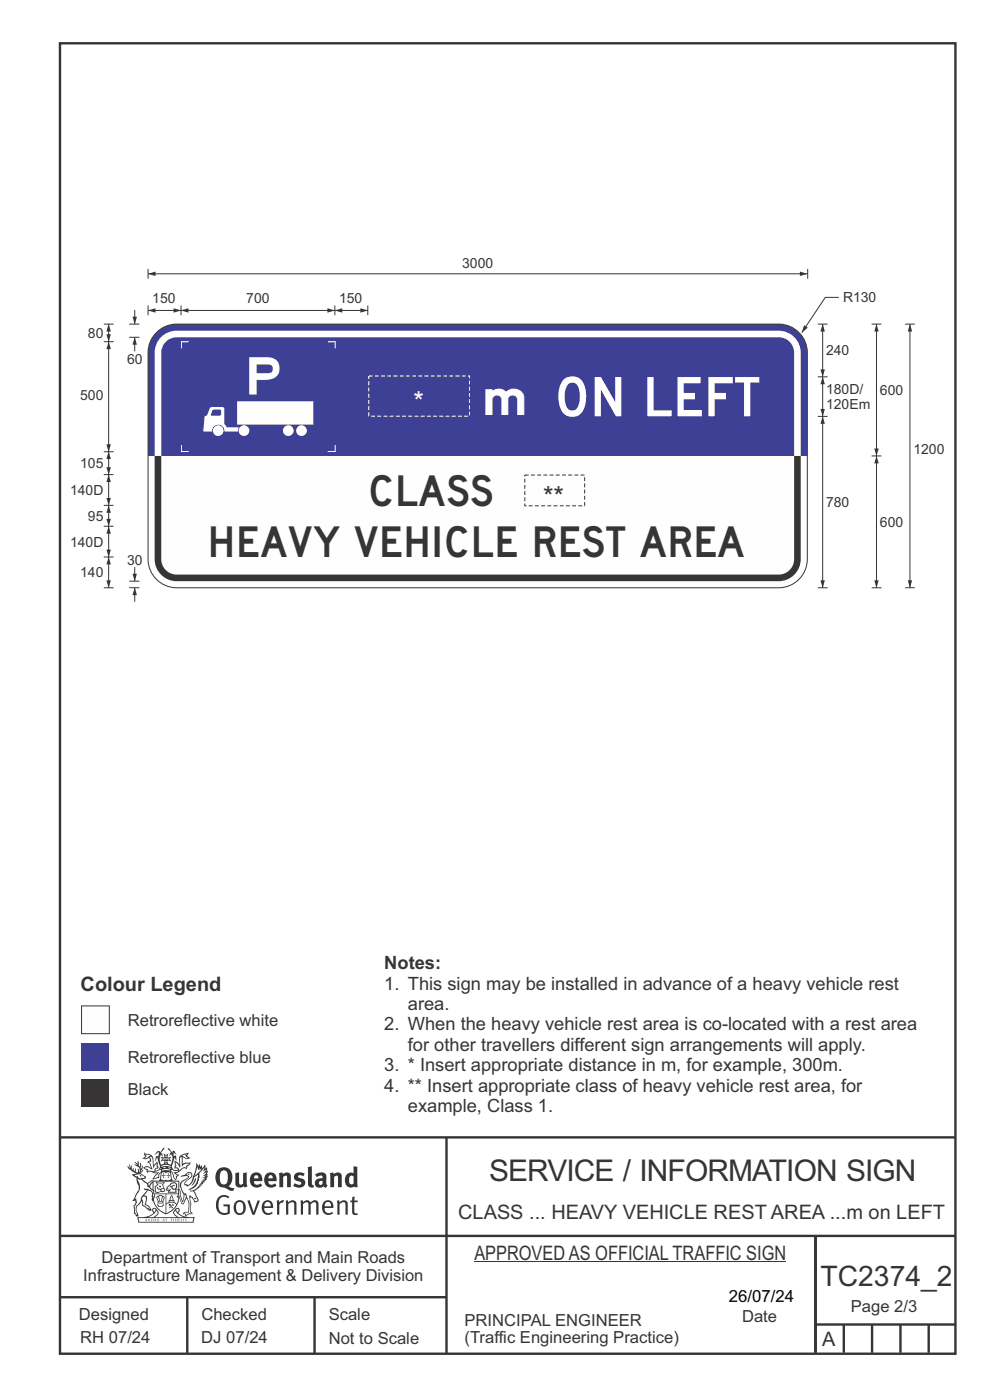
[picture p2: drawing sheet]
<svg xmlns="http://www.w3.org/2000/svg" width="210mm" height="297mm" viewBox="0 0 210 297" stroke-linecap="round" stroke-linejoin="round" font-family="sans-serif">
<g fill="none" stroke="#373435" stroke-width=".51">
<path d="M12.7 9.2h190v278h-190zM12.7 241.3h190M94.7 241.4v45.8M12.7 275.2h82M12.7 262.2h190.1M39.7 275.2v12M66.7 275.2v12M173 262.1v24.9M173 281h29.7M179 281v6M185 281v6M191 281v6"/>
<path d="M197 281v6"/>
</g>
<g fill="#373435">
<path d="M47 248.4a2.55 2.55 0 0 0 0 2.7l.3 .2a.81 .81 0 0 0 1-1v-.5a1.04 1.04 0 0 0-1.1-1.5zM46.3 248.1a1.82 1.82 0 0 1 2.1-.2 1.82 1.82 0 0 1 .9 1.8 2.29 2.29 0 0 1-.8 2l.7 .3h.5l-.2 .6a2.87 2.87 0 0 1-2-.7 2.12 2.12 0 0 1-1.7-3.1z" fill-rule="evenodd"/>
<path d="M49.9 248.9l.8-.2v2a.46 .46 0 0 0 .3 .6 .46 .46 0 0 0 .6-.3v-2.1l.7-.2v2.4l.2 .5-.5 .3-.3-.3a1.02 1.02 0 0 1-1.2 .3 1.02 1.02 0 0 1-.6-1.1z" fill-rule="evenodd"/>
<path d="M54 249.5l-.1 .5h.9a.49 .49 0 0 0-.2-.6 .49 .49 0 0 0-.6 .1zM53.4 249.1a1.34 1.34 0 0 1 1.6-.2 1.34 1.34 0 0 1 .6 1.5v.2h-1.7a.77 .77 0 0 0 .5 .8 .77 .77 0 0 0 .9-.4l.3 .5a1.59 1.59 0 0 1-2 .2 1.59 1.59 0 0 1-.5-2.1z" fill-rule="evenodd"/>
<path d="M57 249.5l-.1 .5h1a.49 .49 0 0 0-.2-.6 .49 .49 0 0 0-.7 .1zM56.4 249.1a1.34 1.34 0 0 1 1.6-.2 1.34 1.34 0 0 1 .7 1.5v.2h-1.8a.77 .77 0 0 0 .5 .8 .77 .77 0 0 0 .9-.4l.4 .5a1.59 1.59 0 0 1-2.1 .2 1.59 1.59 0 0 1-.5-2.1z" fill-rule="evenodd"/>
<path d="M59.2 248.9l.7-.2 .1 .4a.95 .95 0 0 1 1-.3 .95 .95 0 0 1 .7 .8v2.3h-.8v-2.3a.46 .46 0 0 0-.8 .1v2.2h-.8z" fill-rule="evenodd"/>
<path d="M62.6 249.1a1.75 1.75 0 0 1 2-.1l-.2 .5-.6-.2a.43 .43 0 0 0-.6 .3l.4 .3a1.04 1.04 0 0 1 1.2 1.1 1.04 1.04 0 0 1-1.4 1l-1.2-.4 .3-.6 1 .4 .4-.4a.88 .88 0 0 0-1-.5l-.4-.2-.1-.4z" fill-rule="evenodd"/>
<path d="M65.3 247.6l.8-.2 .1 3.8 .3 .2 .1 .4a.88 .88 0 0 1-1 0 .88 .88 0 0 1-.3-1z" fill-rule="evenodd"/>
<path d="M67.8 250.6a.43 .43 0 0 0-.1 .7 .43 .43 0 0 0 .7-.1v-.7zM66.8 249.1a1.7 1.7 0 0 1 2.4 .1v1.9l.3 .4-.4 .5-.5-.4a1.03 1.03 0 0 1-1.7-.1 1.03 1.03 0 0 1 .8-1.5h.7v-.4a.8 .8 0 0 0-1.2 .1z" fill-rule="evenodd"/>
<path d="M70 248.9l.7-.2 .1 .4a.95 .95 0 0 1 1-.3 .95 .95 0 0 1 .7 .8v2.3h-.8v-2.3a.46 .46 0 0 0-.8 .1v2.2h-.8z" fill-rule="evenodd"/>
<path d="M74.3 249.5a1.48 1.48 0 0 0 0 1.7h.5l.2-.1v-1.5l-.3-.2zM75 247.4l.8 .1 .1 4.4h-.7l-.1-.2a1.26 1.26 0 0 1-1.4 0 1.26 1.26 0 0 1-.5-1.3 1.29 1.29 0 0 1 .4-1.4 1.29 1.29 0 0 1 1.4-.1z" fill-rule="evenodd"/>
<path d="M46.4 253.9a1.72 1.72 0 0 1 2.3 0l-.3 .3a1.24 1.24 0 0 0-1.4-.2 1.24 1.24 0 0 0-.6 1.4 1.49 1.49 0 0 0 1.2 1.9l.7-.1v-1.3h-.8l-.1-.4h1.3v1.9a1.93 1.93 0 0 1-2.2 0 1.93 1.93 0 0 1-.7-2.2l.2-.8z" fill-rule="evenodd"/>
<path d="M50.4 255.1a1.65 1.65 0 0 0 .2 2.2 .99 .99 0 0 0 1-1.4 .78 .78 0 0 0-.4-.8 .78 .78 0 0 0-.8 0zM50 254.9a1.33 1.33 0 0 1 1.6-.1 1.33 1.33 0 0 1 .5 1.4 1.31 1.31 0 0 1-1.3 1.6 1.31 1.31 0 0 1-1.2-1.6v-.6z" fill-rule="evenodd"/>
<path d="M52.5 254.7l.4-.1 .9 2.6 .8-2.5h.5l-1.1 3h-.5z" fill-rule="evenodd"/>
<path d="M56.3 255.2l-.2 .7h1.3a.7 .7 0 0 0-.3-.8 .7 .7 0 0 0-.8 .1zM55.9 255a1.22 1.22 0 0 1 1.5-.2 1.22 1.22 0 0 1 .5 1.5h-1.8a.93 .93 0 0 0 .5 1 .93 .93 0 0 0 1.1-.2l.2 .3a1.43 1.43 0 0 1-1.8 .1 1.43 1.43 0 0 1-.6-1.7z" fill-rule="evenodd"/>
<path d="M58.7 254.7l.4-.1 .1 .5 .4-.4 .6-.1-.2 .5a.66 .66 0 0 0-.8 .7v1.9h-.4z" fill-rule="evenodd"/>
<path d="M60.6 254.7l.4-.1 .1 .5a.94 .94 0 0 1 1-.5 .94 .94 0 0 1 .8 .8v2.3h-.5l-.1-2.5a.81 .81 0 0 0-1.2 .3v2.2h-.4z" fill-rule="evenodd"/>
<path d="M63.7 254.7l.5-.1 .1 .5 .4-.3a.78 .78 0 0 1 1.1 .3 .9 .9 0 0 1 1-.5 .9 .9 0 0 1 .8 .8v2.3h-.5l-.1-2.5a.67 .67 0 0 0-1.1 .3v2.2h-.5v-2.4l-.4-.3-.7 .4v2.3h-.5z" fill-rule="evenodd"/>
<path d="M69 255.2l-.1 .7h1.3a.7 .7 0 0 0-.3-.8 .7 .7 0 0 0-.9 .1zM68.7 255a1.22 1.22 0 0 1 1.5-.2 1.22 1.22 0 0 1 .5 1.5h-1.8a.93 .93 0 0 0 .4 1 .93 .93 0 0 0 1.2-.2l.1 .3a1.44 1.44 0 0 1-1.7 .1 1.44 1.44 0 0 1-.6-1.7z" fill-rule="evenodd"/>
<path d="M71.4 254.7l.5-.1 .1 .5a.94 .94 0 0 1 1-.5 .94 .94 0 0 1 .8 .8v2.3h-.5l-.1-2.5a.81 .81 0 0 0-1.2 .3v2.2h-.4z" fill-rule="evenodd"/>
<path d="M74.7 253.9l.5-.1v.9h.7l-.1 .3h-.6v2.2l.1 .2h.5l.1 .3a.75 .75 0 0 1-1.2-.6v-2.1h-.4v-.3h.4z" fill-rule="evenodd"/>
<path d="M30.8 244.9l1.1 .3-.9 .5h-.4l.6-.5zM31.8 245.4h.2a2.44 2.44 0 0 1 .4 1.9l.1 .5 .7-1-.1 .6 .3 .3a.57 .57 0 0 0-.6 .7l-1-.1-.5 .2 .2-.5-.8-.3 .7-.1 .9 .5 .1-.1-.6-1.3-.2-.2h.5zM30.7 244.4l-.1 .5 .2 .4-.6 .4a1.04 1.04 0 0 0 1.4-.1l.2 .6-.3 .1-.2 .4a.94 .94 0 0 1 .8 1.1l-.2-.1a1.16 1.16 0 0 0-1.5-.1l.3 .4 .4 .2 .1 .5 .2 .1 .1-.2a.94 .94 0 0 1 1.1 .2l.8 .1-1.2 1.2a1.13 1.13 0 0 0 1.2-.2l.4-.1-.1-.4 .5-.8a.83 .83 0 0 0-.6 1.1l-.3-.1-.7 .4 1.1-1.4-.5 .1-.5-.1 1.3-.5-.1-.1-.9 .4v-.3l.2-.2 .3 .1 .1-.3-.2-.4v-.6l-.1-.4-.7 1v-.7a1.42 1.42 0 0 0-1.6-1.8z" fill-rule="evenodd"/>
<path d="M38.5 245.2l.5-.2 .7-.1-.6 .3 .8 .5h-.3zM38.3 245.5l.2-.1 .1 2a1.69 1.69 0 0 1 1.6-.6l-.8 .5 .1 .5a1.1 1.1 0 0 0-1.5 .6l-.1-.5-.2-.2h-.5l.3-.4-.3-.7a1.42 1.42 0 0 1 .8 1.1l.2-.1zM37.1 246.2l.1 1-.2 .3 .1 .4h.5l.1 .2a.96 .96 0 0 1-1.1-.1l-.1 .1a1.06 1.06 0 0 0 1.3 .2v.1a.72 .72 0 0 1-1 .2l.3 .5 .6 .2-.4 .2-.1 .6-.2-.3-.4-1.1-.4-.4 .4 .9a1.54 1.54 0 0 0 .7 1.2l.2-.3a.58 .58 0 0 1 .4-.8l.2-.1h-.3l-.5-.3 .9-.5a.93 .93 0 0 1 1.2-.5v.2l.2-.2 .1-.5a.99 .99 0 0 0 .7-.8l-1.3 .1-.3 .2-.1-1.4 .9 .4 .9-.3h-.4l-.5-.4 .4-.7-.6 .2a1.46 1.46 0 0 0-1.4 2.1v.4l-.2-.4z" fill-rule="evenodd"/>
<path d="M35.6 248.9l.2 .1-.1 .3 .4 .1h-.4v.6l-.1-.6h-.3l.3-.1z" fill-rule="evenodd"/>
<path d="M34.6 248.9l.2 .1v.3l.3 .1h-.3l-.1 .6v-.6h-.4l.4-.1z" fill-rule="evenodd"/>
<path d="M34.3 248.8a.57 .57 0 0 1 .9 .2 .57 .57 0 0 1 .9-.2l.2 1.4h-.2a.57 .57 0 0 1-.9 0 .69 .69 0 0 1-1.1 0zM34.2 248.1l-.3 2.1-.2 .4h3l-.2-.4-.3-2.1h-.2v.2l-.8-.1-.8 .1v-.2z" fill-rule="evenodd"/>
<path d="M34.2 252.4a.3 .3 0 0 0 .6 0 .3 .3 0 0 0-.6 0zM33.3 250.9l.3 .3-.3 .4a.79 .79 0 0 0 0 1.3l.8-.2-.1-.3a.55 .55 0 0 1-.7-.6l.1-.1 .2 .3 .3 .2 .8-.2-.4-.7 .4-.4-.7 .2zM33 250.7l1.1 .2 .9-.2-.4 .6 .4 1.2a.56 .56 0 0 1-.8 .3l-.2 .1a.73 .73 0 0 1-.9 .1 .73 .73 0 0 1-.3-1v-.4l.6-.4z" fill-rule="evenodd"/>
<path d="M35.6 251.8l.7-.4a.58 .58 0 0 1 1-.1 .58 .58 0 0 1-.4 .9l-.3-.3a.43 .43 0 0 1 .6-.4 .57 .57 0 0 0-.8 .2l-.2-.1-.3 .1 .4 .2a.55 .55 0 0 0 .9 .4v.5h-1.3l.3-.4-.1-.1-.6 .1 .2-.3-.2-.1zM35.4 251.8l-.1 .2a.39 .39 0 0 0 .2 .6h.3l-.2 .4h1.9l-.1-.8a.86 .86 0 0 0-.1-1.3 .86 .86 0 0 0-1.3 .4z" fill-rule="evenodd"/>
<path d="M36 254.8h.8v.2h-.8zM36.4 253.8l.2 .8h-.4zM36.4 253.5l-.3 .5-.1 .6h-.2v.4l-.7 .4 .2 .1a1.48 1.48 0 0 1 2.1 .2l.2-.1-.6-.5v-.5h-.2l-.1-.6z" fill-rule="evenodd"/>
<path d="M35.8 255.4l.4 .1 .1 .3 .3-.2-.2-.2a.38 .38 0 0 1 .5 .5l-.2-.2-.3 .2 .3 .2-.3 .3-.1-.4-.4 .4-.1-.2 .4-.3-.1-.1-.2 .1z" fill-rule="evenodd"/>
<path d="M34.5 254h.2v.2l-.2 .6h-.2zM33.6 255.3h.9v.2a.55 .55 0 0 1-.8 .4v-.2l-.2-.1zM33.4 254h.2l.2 .8h-.2zM33.6 255l.8-.1 .1 .2h-.8zM33.8 253.7h.5l-.2 1.1h-.1zM33.3 253.8l-.1 .3 .3 1.1a.48 .48 0 0 0-.1 .6 .48 .48 0 0 0 .5 .2h.5a.49 .49 0 0 0 .2-.8l.3-1.1-.1-.3a1.42 1.42 0 0 0-1.5 0z" fill-rule="evenodd"/>
<path d="M33.7 251.5l.4 .1 .1 .3h-.3z" fill-rule="evenodd"/>
<path d="M41.3 250.1l.3-.2-.2 .8-.6 .8h-.2l.5-.7z" fill-rule="evenodd"/>
<path d="M39.7 249l.3-.2 .5 .2a.88 .88 0 0 1-.6 1.1 1.22 1.22 0 0 0-.8 1.3l.5 .2a.72 .72 0 0 0 .9-.4l.5-.8 .2-.6 .8-.6v.2a2.85 2.85 0 0 1-2 2.9l.1 .1a2.13 2.13 0 0 0 1.9-1.5v-.3a2.01 2.01 0 0 0 .3-1.7l1.1-1.3-.4 1 .7-.5-.7 1 .8-.4-.8 .8 .7-.2-.9 .6 .8-.1-.8 .4h.7l-.8 .3 .3 .2h-.4l.2 .3h-.4l.2 .3h-.4l.1 .2h-.1a2.16 2.16 0 0 1-2 1.1l.1 .2 .4-.1a.76 .76 0 0 1 .7 .8l.5 1.2-.6 .2a1.45 1.45 0 0 0-1.1-1.3l.2 1.8-.1 1.8 .4 .3a1.07 1.07 0 0 0-1.2 .4v-.3l-.5-.2a.87 .87 0 0 1 1.1-.1v-.7a4.4 4.4 0 0 0-.6-3.1l-.1-.3h-.2a2.16 2.16 0 0 1-.7-2.2l.3-.4 1.2-.7a.55 .55 0 0 0-.4-.8zM37.8 252.4a.76 .76 0 0 1 .3 1.1l.6 1.6 .4-1.7 .2 .1a.61 .61 0 0 1-.1 .9l-.3 .8-.2 .1-.7-1.6-.3 .1a1.18 1.18 0 0 0 .1-1.4zM41.8 247.5l.2 .7 .3-.5v.6l.4-.5a1.9 1.9 0 0 1-1.2 1.4l-.3 .3zM38.2 249.6l1.4-.2 .2 .2v.3l-.5 .2a1.26 1.26 0 0 0-.9 1.9l.2 .7a1.84 1.84 0 0 1 .1 2.1l-.4-1.4a.96 .96 0 0 0-.4-1.2l-.4 .2a.78 .78 0 0 1 0 1.3l.1 .3h.4l.4 1.1a.38 .38 0 0 0 .2 .4 .38 .38 0 0 0 .4-.1l.6-1.2a2.94 2.94 0 0 1 .4 2.5l-.1 .4h-.8l-.3 .4v.2l.4-.1 .1 .4 .2 .1a1.02 1.02 0 0 1 1.3-.5v-.4l-.3-.1 .1-1.8-.3-1.3h.1a1.14 1.14 0 0 1 .8 1 .63 .63 0 0 0 .8-.2 .63 .63 0 0 0-.2-.9l-.6-1.2 .9-.6 .2-.4h.3l-.1-.2h.4l-.1-.3h.3l-.1-.3 .5-.1-.2-.2 .6-.4v-.2h-.2l.4-.5h-.3l.3-.5-.4 .1 .4-.5v-.3l-.3 .2 .2-.7-.1-.2-.4 .3v-.8l-.6 .8-.2-.8-.2 .5-.3-.7-.1 .6-.5-.8-.1 1.4-.6 1.8a1.81 1.81 0 0 1-1 1.5l-.6-.2a1.75 1.75 0 0 1 1.1-1.2 .75 .75 0 0 0 .1-1.3 .75 .75 0 0 0-1.2 .4z" fill-rule="evenodd"/>
<path d="M41.2 254.1h.3l.2 .2-.4 .1z" fill-rule="evenodd"/>
<path d="M29.4 258.4h11.6l-.1 .8h-11.4zM31.3 258.2l.5-.1a2.48 2.48 0 0 0 1.4-1.3l.3 .5-.5 .6-.5 .3zM32.5 256.6l.3-.2 .2 .1-.3 .7zM37.2 256.8a2.65 2.65 0 0 0 1.8 1.4h-1.1l-.5-.3-.5-.6zM37.4 256.5l.2-.1 .3 .2-.3 .6zM29.2 258.2l.1 1.2h11.8l.2-1.1-.2-.1a4.1 4.1 0 0 1-3.3-.9l.3-.4-.1-.6a1.06 1.06 0 0 0-1.3 1l.2 .4 .6 .5h-4.7l.3-.1a.84 .84 0 0 0 .6-.8 .84 .84 0 0 0-.5-.8l-.3-.2h-.5l-.1 .6 .3 .4a4.2 4.2 0 0 1-3.4 .9z" fill-rule="evenodd"/>
<path d="M31 258.7l.1 .2h-.2zM31 258.5l-.3 .6 .4-.2 .2 .2z" fill-rule="evenodd"/>
<path d="M31.3 258.6h.3v.4a.25 .25 0 0 0 .2-.1 .25 .25 0 0 0-.1-.3h.1a.29 .29 0 0 1 0 .4 .29 .29 0 0 1-.4 0 .29 .29 0 0 1 0-.4z" fill-rule="evenodd"/>
<path d="M32.2 258.6a.22 .22 0 0 1 .3 .2 .22 .22 0 0 1-.3 .2zM32 258.6l.1 .4a.33 .33 0 0 0 .4 0 .33 .33 0 0 0 0-.4 .33 .33 0 0 0-.5 0z" fill-rule="evenodd"/>
<path d="M32.9 258.7l.1 .2h-.2zM32.9 258.5l-.2 .6 .3-.2 .2 .2z" fill-rule="evenodd"/>
<path d="M33.3 258.6h.2l.1 .1 .2-.1-.2 .2 .2 .3-.3-.3-.1 .3h-.1l.2-.3z" fill-rule="evenodd"/>
<path d="M34.7 258.7l.1 .2h-.2zM34.7 258.5l-.3 .6 .4-.2 .2 .2z" fill-rule="evenodd"/>
<path d="M35 258.5h.5l-.2 .1v.5h-.2l.1-.5z" fill-rule="evenodd"/>
<path d="M36.2 258.6l.3-.1-.1 .1v.2h.1h-.1v.3h-.2z" fill-rule="evenodd"/>
<path d="M36.7 258.6h.2v.5h-.2z" fill-rule="evenodd"/>
<path d="M37.3 258.6a.22 .22 0 0 1 .3 .2 .22 .22 0 0 1-.3 .2zM37.1 258.6v.4a.33 .33 0 0 0 .5 0 .33 .33 0 0 0 0-.4 .33 .33 0 0 0-.5 0z" fill-rule="evenodd"/>
<path d="M37.8 258.6l.4-.1-.2 .1v.2h.1h-.1v.2l.2 .1h-.4z" fill-rule="evenodd"/>
<path d="M38.4 258.6h.2l-.1 .4 .2 .1h-.3z" fill-rule="evenodd"/>
<path d="M38.9 258.6h.2v.5h-.2z" fill-rule="evenodd"/>
<path d="M39.3 258.6h.2h-.1l.2 .3-.2 .2-.1-.1v-.1l.2 .1z" fill-rule="evenodd"/>
<path d="M34.2 247.4a1.51 1.51 0 0 1 2 .2 2.67 2.67 0 0 0-2.1 0zM35.7 247.6l.4 .1 .1 .3-.4-.1zM34.6 247.6h.5l.1 .2h-.4zM34 247.8l.3 .2h-.3zM34.9 246.9l.3-.2 .3 .2zM34.9 245.6l.2 .1v.3h-.2zM35 245.1l.2 .2 .2-.2-.1 .3h-.2zM35.1 246.3h.2l.1 .4-.2-.2-.2 .2zM35.3 245.7l.2-.1v.4h-.2zM34.4 245.7h.3l.1 .3-.4 .1 .2-.2zM35.7 245.7h.3l-.2 .2 .2 .2-.4-.1zM32.7 244.9l1-.5-.1 1-.2-.2-.3 .2-.3 1.1 .5-1 .3 .9a1.84 1.84 0 0 1 .2 1.7l.4 .1a2.48 2.48 0 0 1 2.2 0l.2-.2-.2-.7 .7-1.8 .4 .7-.2-1-.2-.1-.2 .3v-.9l.6 .4-.6-.8-.3 .1-.1 .4-.5-.9-.5-.3 .2 .5 .6 .5-.5 .8 .4-.4a2.06 2.06 0 0 1 0 2.3l-.5-.2-.2-.6 .1-.1 .8 .2-.4-.5 .4-.5-.7 .2-.2-.2 .2-.7-.5 .4-.5-.4 .2 .7-.2 .2-.7-.2 .4 .5-.4 .5 .8-.2 .1 .1-.2 .6-.5 .2a2.02 2.02 0 0 1 0-2.2l.3 .5-.1-.7-.3-.1 .8-1.2-.4 .3-.5 .8-.2-.3a.8 .8 0 0 0-.8 .5z" fill-rule="evenodd"/>
<path d="M29.2 250.1l.3 .1a.61 .61 0 0 1 .8 .4l.3 .2a.8 .8 0 0 1 .6 1l.4 .1 .5 .5a1 1 0 0 1 .5 1.1l-.1 .7v-.5h-.1a.96 .96 0 0 0-.8-1.3l-.2-.2h-.7l-.1-.1-.1 .1 .1 .3h.6l-1.2 1.3-.2 1-.4 .6a1.33 1.33 0 0 0-.5 1.8l.2 .5a1.26 1.26 0 0 1-.5-1.5l-.1-.3a1.56 1.56 0 0 0 .4-1.7l-.3 .2 .2-.5a3.2 3.2 0 0 0 .7-3zM30.4 253.9h.4a2.06 2.06 0 0 1-.1 1.6l.7 .5 .4 .4-.6-.1-.8-.6-.1-.9a.51 .51 0 0 1 .1-.9zM28.6 249.3a1.52 1.52 0 0 1 2.1 .5l-1.1 .2-.2-.1-.1-.4h-.5zM27.5 247v.8l-.3-.4h-.1a3.1 3.1 0 0 0 1.9 1.6l-1 .1 .5 .6 .5 .1 .1 1.1a1.84 1.84 0 0 1-.3 2.5l-.4 .9-.3 .4 .2 .1 .4-.1 .1 .4-.2 .5-.3 .2 .1 1.7h.2l.3 .5 .1 .1 .4-.1-.1-.5a1.3 1.3 0 0 1-.1-1.7l.9-1 .1 1.1 .6 .2 .5 .5 .1-.1 .2 .3h.5a1.85 1.85 0 0 0-1.2-1.4l.1-.3a1.39 1.39 0 0 0 0-1.4l-.5-.1 .5-.5a.66 .66 0 0 1 .9-.4 .66 .66 0 0 1 .3 .9l-.1 .4 .2-.1v.2l-.1 .3 .2 .5 .1-.3a2.24 2.24 0 0 0 .1-2.2 .73 .73 0 0 1-.7-.7 .73 .73 0 0 1 .6-.7v-.2a.94 .94 0 0 0-.9 .8 .48 .48 0 0 1-.1-.6 .48 .48 0 0 1 .5-.2l.5-.3a.51 .51 0 0 0-.8 .2l-.5 .2-1-.8h.6l.2-.5-1.2-.7 .5-.5v-.3l-.5 .4 .1-.2a.69 .69 0 0 0 .2-1v.4l-.2 .3v-1.1l-.3-.2 .1 .6-.1 .2-.4-1.3v.7l-.6-.4 .5 .7-.6-.2 .3 .3a1 1 0 0 1 .7 1.4l-.2-.8v.9l-.5-.2v-.8l-.2 .7-.2-.1-.1-.6-.2 .4-.2-.2 .1-.7-.2 .5z" fill-rule="evenodd"/>
<path d="M29.6 249.4l.2-.1 .3 .2z" fill-rule="evenodd"/>
<path d="M32.4 250.5h5.6v2l-.2-.1v-1.7h-5.2v2.5h5.2v-.8l.1 .2-.1 1.1v-.3h-2.5v4a4.1 4.1 0 0 0 2.6-3.6l.1-.1a4 4 0 0 1-2.8 3.9 4.2 4.2 0 0 1-2.8-4.7l.1 1.2 .1-.1a3.8 3.8 0 0 0 2.5 3.4v-4h-2.5l-.2-.9z" fill-rule="evenodd"/>
<circle cx="40" cy="249.1" r=".17"/>
</g>
<path d="M100.6 267.7h66.2" fill="none" stroke="#373435" stroke-width=".21"/>
<path d="M17.3 221.3h5.9v5.9h-5.9z" fill-rule="evenodd" fill="#3e4095"/>
<path d="M17.3 213.4h5.9v5.9h-5.9z" fill-rule="evenodd" fill="#fefefe" stroke="#373435" stroke-width=".21"/>
<path d="M17.3 228.9h5.9v5.9h-5.9z" fill-rule="evenodd" fill="#373435"/>
<path d="M31.4 58.1h139.8" fill="none" stroke="#373435" stroke-width=".21"/>
<g fill="#373435">
<path d="M169.7 57.6l1.6 .5-1.6 .5z"/>
<path d="M31.4 58.1l1.6-.5v1z"/>
</g>
<path d="M193 68.8v55.9" fill="none" stroke="#373435" stroke-width=".21"/>
<g fill="#373435">
<path d="M192.6 123.1h.9l-.5 1.6z"/>
<path d="M193 68.7l.5 1.6h-.9z"/>
</g>
<path d="M22 72.5h2.1M23 72.5v23.3M27.4 71.6h2.2M27.4 123.3h2.2" fill="none" stroke="#373435" stroke-width=".21"/>
<g fill="#373435">
<path d="M22.6 94.3h.9l-.5 1.6z"/>
<path d="M23 72.5l.5 1.6h-.9z"/>
</g>
<path d="M28.6 120.3v3" fill="none" stroke="#373435" stroke-width=".21"/>
<path d="M28.1 121.7h.9l-.4 1.6z" fill="#373435"/>
<path d="M28.6 65.8v3" fill="none" stroke="#373435" stroke-width=".21"/>
<path d="M28.1 67.2h.9l-.4 1.6z" fill="#373435"/>
<path d="M28.6 71.6v2.9" fill="none" stroke="#373435" stroke-width=".21"/>
<path d="M28.6 71.5l.4 1.6h-.9z" fill="#373435"/>
<path d="M28.6 124.7v3" fill="none" stroke="#373435" stroke-width=".21"/>
<path d="M28.6 124.7l.4 1.6h-.9z" fill="#373435"/>
<path d="M31.4 96.7h139.8v21.9a6.1 6.1 0 0 1-6 6.1h-127.7a6.1 6.1 0 0 1-6.1-6.1z" fill-rule="evenodd" fill="#fefefe"/>
<path d="M33.2 70.5a6 6 0 0 1 4.3-1.7h127.7a6.1 6.1 0 0 1 6 6v21.9h-139.8v-21.9a6 6 0 0 1 1.8-4.3z" fill-rule="evenodd" fill="#3e4095"/>
<path d="M32.8 96.7h137.1v21.9a4.7 4.7 0 0 1-4.7 4.7h-127.7a4.7 4.7 0 0 1-4.7-4.7z" fill-rule="evenodd" fill="#373435"/>
<g fill="#fefefe">
<path d="M34.5 71.3a4.6 4.6 0 0 1 3-1.1h127.7a4.7 4.7 0 0 1 4.7 4.6v21.9h-137.1v-21.9a4.7 4.7 0 0 1 1.7-3.5z" fill-rule="evenodd"/>
<path d="M34.2 96.7h134.3v21.9a3.3 3.3 0 0 1-3.3 3.3h-127.7a3.3 3.3 0 0 1-3.3-3.3z" fill-rule="evenodd"/>
</g>
<path d="M35.2 72.5a3.3 3.3 0 0 1 2.3-.9h127.7a3.3 3.3 0 0 1 3.3 3.2v21.9h-134.3v-21.9a3.3 3.3 0 0 1 1-2.3z" fill-rule="evenodd" fill="#3e4095"/>
<path d="M52.9 75.8h3.6a2.42 2.42 0 0 1 2.8 2.3 2.42 2.42 0 0 1-2.7 2.5h-2.2v3.1h-1.5zM54.4 77.3v1.9h2.4a.94 .94 0 0 0 1.1-1 .94 .94 0 0 0-1.1-.9zM50.6 91.4a1.15 1.15 0 0 0 2.3 0 1.15 1.15 0 0 0-2.3 0zM45.1 91.4a1.15 1.15 0 0 0 2.3 0 1.15 1.15 0 0 0-2.3 0zM60 91.4a1.15 1.15 0 0 0 2.3 0 1.15 1.15 0 0 0-2.3 0zM62.8 91.4a1.15 1.15 0 0 0 2.3 0 1.15 1.15 0 0 0-2.3 0zM50.3 85.1v5h16.2v-5zM44.6 86.4h2.7l.3 .3v3.3l.5 .7h2.6l-.2 .8h-2.9a1.34 1.34 0 0 0-1.3-1.4 1.34 1.34 0 0 0-1.3 1.4h-1.9l.3-3 .5-.4zM45.1 87.1l.3-.2h1.3l.2 .2-.1 1-.3 .1h-1.6l-.2-.2z" fill-rule="evenodd" fill="#fefefe"/>
<path d="M40 72.5h-1.5v1.4M69.5 72.5h1.6v1.4M38.5 94.4v1.4h1.5M71.1 94.4v1.4h-1.6" fill="none" stroke="#fefefe" stroke-width=".21"/>
<path d="M23 68.8v3.7M27.4 68.8h2.2M33.2 70.5a6 6 0 0 1 4.3-1.7h127.7a6.1 6.1 0 0 1 6 6v43.8a6.1 6.1 0 0 1-6 6.1h-127.7a6.1 6.1 0 0 1-6.1-6.1v-43.8a6 6 0 0 1 1.8-4.3z" fill="none" stroke="#373435" stroke-width=".21"/>
<path d="M78.2 79.8h21.4v8.5h-21.4z" fill="none" stroke="#fefefe" stroke-width=".21" stroke-dasharray=".8 .5" stroke-linecap="butt"/>
<g fill="#373435">
<path d="M22.6 70.9h.9l-.5 1.6z"/>
<path d="M23 68.7l.5 1.6h-.9z"/>
</g>
<path d="M22 68.8h2.1M22 95.8h2.1M22 118.2h2.1M23 118.2v6.5" fill="none" stroke="#373435" stroke-width=".21"/>
<g fill="#373435">
<path d="M22.6 123.1h.9l-.5 1.6z"/>
<path d="M23 118.1l.5 1.6h-.9z"/>
</g>
<path d="M184.9 96.7h2.1M185.9 96.7v28M22 124.7h2.1" fill="none" stroke="#373435" stroke-width=".21"/>
<g fill="#373435">
<path d="M185.5 123.1h.9l-.5 1.6z"/>
<path d="M185.9 96.7l.5 1.6h-.9z"/>
</g>
<path d="M185.9 68.8v27.9M192 68.8h2.1M184.9 124.7h2.1M192 124.7h2.1" fill="none" stroke="#373435" stroke-width=".21"/>
<g fill="#373435">
<path d="M185.5 95.1h.9l-.5 1.6z"/>
<path d="M185.9 68.7l.5 1.6h-.9z"/>
</g>
<path d="M184.9 68.8h2.1M23 111.6v6.6" fill="none" stroke="#373435" stroke-width=".21"/>
<g fill="#373435">
<path d="M23 111.6l.5 1.6h-.9z"/>
<path d="M22.6 116.6h.9l-.5 1.6z"/>
</g>
<path d="M23 95.8v4.9M22 111.6h2.1" fill="none" stroke="#373435" stroke-width=".21"/>
<g fill="#373435">
<path d="M23 95.8l.5 1.6h-.9z"/>
<path d="M22.6 99.1h.9l-.5 1.6z"/>
</g>
<path d="M173.5 88.3h2M174.5 88.3v36.4" fill="none" stroke="#373435" stroke-width=".21"/>
<g fill="#373435">
<path d="M174 123.1h1l-.5 1.6z"/>
<path d="M174.5 88.3l.5 1.6h-1z"/>
</g>
<path d="M174.5 79.9v8.4M173.5 124.7h2.1" fill="none" stroke="#373435" stroke-width=".21"/>
<g fill="#373435">
<path d="M174 86.8h1l-.5 1.6z"/>
<path d="M174.5 79.9l.5 1.6h-1z"/>
</g>
<path d="M173.5 79.9h2M174.5 68.8v11.1" fill="none" stroke="#373435" stroke-width=".21"/>
<g fill="#373435">
<path d="M174 78.4h1l-.5 1.6z"/>
<path d="M174.5 68.7l.5 1.6h-1z"/>
</g>
<path d="M31.4 65.9h7M38.4 64.8v2.1M173.5 68.8h2" fill="none" stroke="#373435" stroke-width=".21"/>
<g fill="#373435">
<path d="M36.8 65.4l1.6 .5-1.6 .4z"/>
<path d="M31.4 65.9l1.6-.5v.9z"/>
</g>
<path d="M31.4 64.8v2.1M38.4 65.9h32.6" fill="none" stroke="#373435" stroke-width=".21"/>
<g fill="#373435">
<path d="M38.4 65.9l1.6-.5v.9z"/>
<path d="M69.5 65.4l1.6 .5-1.6 .4z"/>
</g>
<path d="M31.4 57v2.1M71 65.9h7M78 64.8v2.1" fill="none" stroke="#373435" stroke-width=".21"/>
<g fill="#373435">
<path d="M76.4 65.4l1.6 .5-1.6 .4z"/>
<path d="M71 65.9l1.6-.5v.9z"/>
</g>
<path d="M171.3 57v2.1M71 64.8v2.1M177.9 63.1h-2.8l-5 7.5" fill="none" stroke="#373435" stroke-width=".21"/>
<path d="M170.6 69l.7 .5-1.2 1.1z" fill="#373435"/>
<path d="M22 107.2h2.1M23 100.7v6.5M27.4 124.7h2.2" fill="none" stroke="#373435" stroke-width=".21"/>
<path d="M111.3 100.8h12.7v6.5h-12.7z" fill="none" stroke="#373435" stroke-width=".21" stroke-dasharray=".8 .5" stroke-linecap="butt"/>
<g fill="#373435">
<path d="M23 100.7l.5 1.6h-.9z"/>
<path d="M22.6 105.6h.9l-.5 1.6z"/>
</g>
<path d="M22 100.7h2.1M23 107.2v4.4" fill="none" stroke="#373435" stroke-width=".21"/>
<g fill="#373435">
<path d="M23 107.2l.5 1.6h-.9z"/>
<path d="M22.6 110.1h.9l-.5 1.6z"/>
</g>
<text font-size="10.4" fill="#fefefe" x="101.5" y="88">m ON LEFT</text>
<g font-size="9" fill="#373435">
<text x="78" y="107.3">CLASS</text>
<text x="44" y="118.1">HEAVY VEHICLE REST AREA</text>
</g>
<text font-size="6.3" fill="#373435" x="103.8" y="250.5">SERVICE / INFORMATION SIGN</text>
<text font-size="6" fill="#373435" x="174.1" y="272.8">TC2374_2</text>
<text font-size="5.8" fill="#fefefe" x="87.7" y="87.3">*</text>
<text font-size="5.8" fill="#373435" x="115.2" y="107.3">**</text>
<g font-size="4.2" fill="#373435">
<text x="17.1" y="210.1">Colour Legend</text>
<text x="97.2" y="258.7">CLASS ... HEAVY VEHICLE REST AREA ...m on LEFT</text>
<text x="100.6" y="267.2">APPROVED AS OFFICIAL TRAFFIC SIGN</text>
<text x="174.4" y="285.6">A</text>
</g>
<g font-size="3.9" fill="#373435">
<text x="81.5" y="205.6">Notes:</text>
<text x="81.5" y="209.9">1. This sign may be installed in advance of a heavy vehicle rest</text>
<text x="86.5" y="214.3">area.</text>
<text x="81.5" y="218.6">2. When the heavy vehicle rest area is co-located with a rest area</text>
<text x="81.5" y="227.3">3. * Insert appropriate distance in m, for example, 300m.</text>
<text x="86.5" y="222.9">for other travellers different sign arrangements will apply.</text>
<text x="81.5" y="231.6">4. ** Insert appropriate class of heavy vehicle rest area, for</text>
<text x="86.5" y="235.9">example, Class 1.</text>
</g>
<text font-size="3.6" x="154.6" y="276.2">26/07/24</text>
<g font-size="3.5" fill="#373435">
<text x="27.1" y="217.6">Retroreflective white</text>
<text x="27.1" y="225.5">Retroreflective blue</text>
<text x="27.1" y="232.4">Black</text>
<text x="21.6" y="267.9">Department of Transport and Main Roads</text>
<text x="17.7" y="271.8">Infrastructure Management &amp; Delivery Division</text>
<text x="16.7" y="280">Designed</text>
<text x="42.7" y="280">Checked</text>
<text x="69.7" y="280">Scale</text>
<text x="98.5" y="281.3">PRINCIPAL ENGINEER</text>
<text x="157.4" y="280.5">Date</text>
<text x="180.5" y="278.3">Page 2/3</text>
<text x="17" y="284.8">RH 07/24</text>
<text x="42.7" y="284.8">DJ 07/24</text>
<text x="69.7" y="285.2">Not to Scale</text>
<text x="98.5" y="284.8">(Traffic Engineering Practice)</text>
</g>
<g font-size="3" fill="#373435">
<text x="98" y="56.9">3000</text>
<text x="32.3" y="64.3">150</text>
<text x="52.2" y="64.3">700</text>
<text x="71.9" y="64.3">150</text>
<text x="178.8" y="64.2">R130</text>
<text x="18.7" y="71.7">80</text>
<text x="26.9" y="77.2">60</text>
<text x="175.2" y="75.4">240</text>
<text x="175.2" y="83.5">180D/</text>
<text x="186.7" y="83.8">600</text>
<text x="17" y="84.9">500</text>
<text x="175.2" y="86.9">120Em</text>
<text x="17" y="99.3">105</text>
<text x="193.8" y="96.4">1200</text>
<text x="14.9" y="105">140D</text>
<text x="175.2" y="107.6">780</text>
<text x="18.7" y="110.5">95</text>
<text x="186.7" y="111.8">600</text>
<text x="14.9" y="115.9">140D</text>
<text x="26.9" y="119.9">30</text>
<text x="17" y="122.5">140</text>
</g>
</svg>
